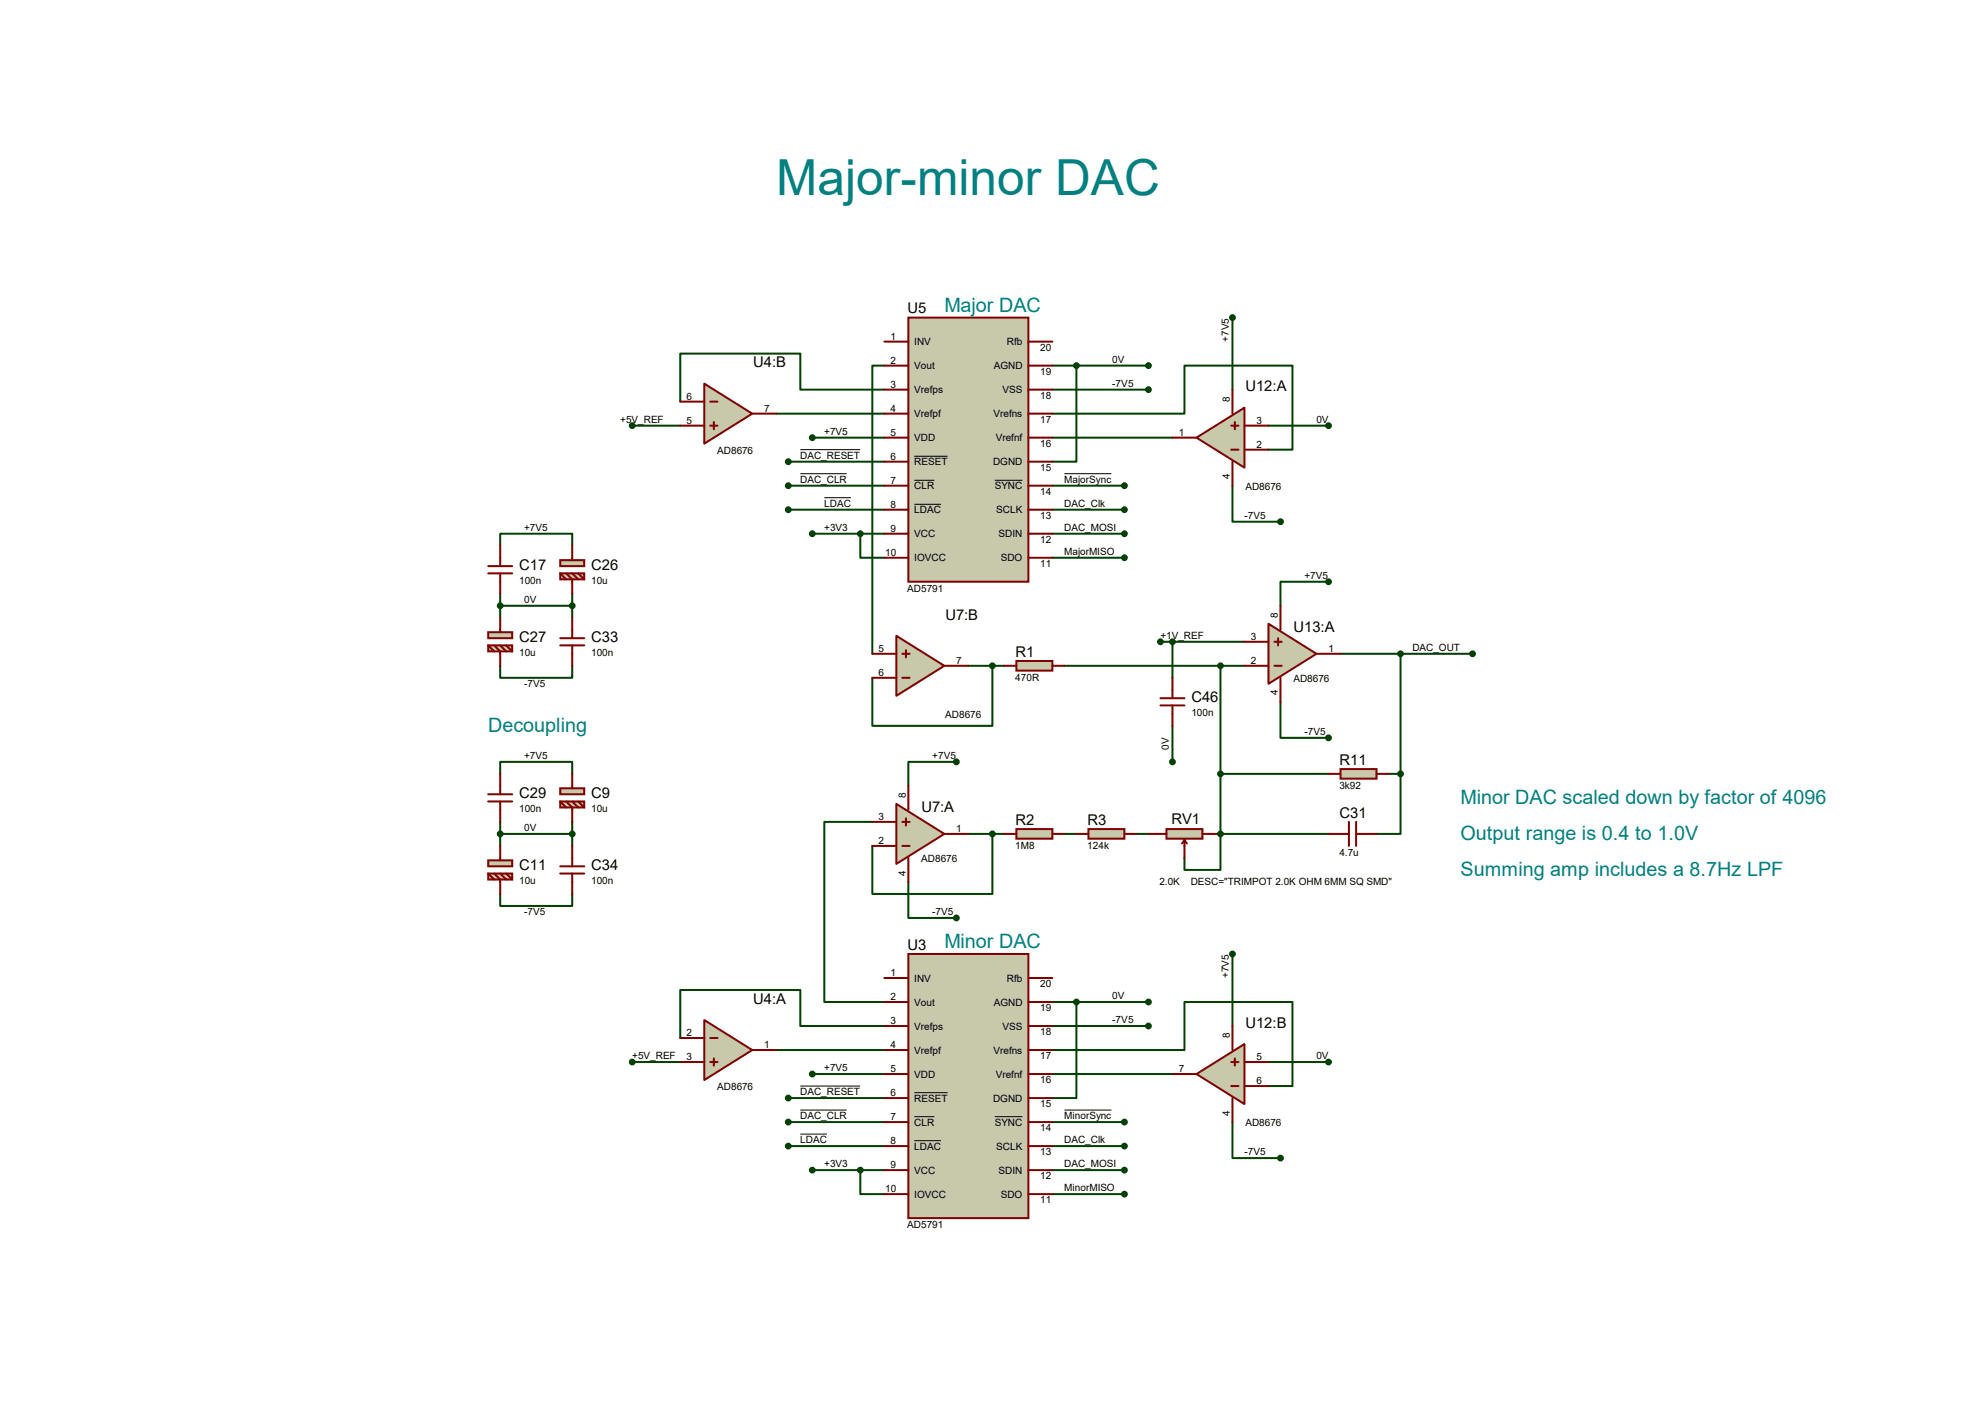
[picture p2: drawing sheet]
<svg xmlns="http://www.w3.org/2000/svg" width="420mm" height="297mm" viewBox="0 0 420 297" stroke-linecap="round" stroke-linejoin="round" font-family="sans-serif">
<g fill="none" stroke="#004000" stroke-width=".42">
<path d="M187.1 77.3h-2.5v61M222.7 77.3h20.3M227.8 77.3v20.4h-5.1M260.8 67.2v15.2M133.8 90h10.1M164.3 87.5h22.8M166.8 97.7h20.3M171.9 92.6h15.2M187.1 82.4h-17.8v-7.6h-25.4v10.2M222.7 87.5h27.9v-10.2h22.9v17.8h-5.1M222.7 92.6h25.4M222.7 82.4h20.3"/>
<path d="M268.4 90h12.7M166.8 102.7h20.3M166.8 107.8h20.3M171.9 112.9h15.2M182 112.9v5.1h5.1M222.7 112.9h15.2M222.7 102.7h15.2M222.7 107.8h15.2M222.7 118h15.2M260.8 102.7v7.7h10.1M105.8 128.1h15.3M245.5 135.8h17.8"/>
<path d="M281.1 123.1h-10.2v5M283.6 138.3h28M204.9 140.8h7.6M210 140.8v12.7h-25.4v-10.1M225.2 140.8h38.1M270.9 148.5v7.6h10.2M184.6 173.9h-10.2v38.1h12.7M202.4 161.2h-10.2v5M204.9 176.4h7.6M210 176.4v12.7h-25.4v-10.2M225.2 176.4h2.6M240.5 176.4h2.5"/>
<path d="M258.2 176.4v7.6h-7.6v-2.5M192.2 186.6v7.6h10.2M187.1 217h-17.8v-7.6h-25.4v10.2M222.7 217h20.3M222.7 212h20.3M227.8 212v20.3h-5.1M260.8 201.8v15.2M133.8 224.7h10.1M164.3 222.1h22.8M166.8 237.4h20.3M166.8 232.3h20.3M171.9 227.2h15.2"/>
<path d="M222.7 222.1h27.9v-10.1h22.9v17.7h-5.1M222.7 227.2h25.4M222.7 237.4h15.2M260.8 237.4v7.6h10.1M268.4 224.7h12.7M166.8 242.4h20.3M171.9 247.5h15.2M182 247.5v5.1h5.1M222.7 247.5h15.2M222.7 242.4h15.2M222.7 252.6h15.2"/>
</g>
<path d="M169.3 95.1h12.7M169.3 100.2h9.9M174.4 105.3h5.6M225.2 100.2h10M169.3 234.8h9.9M169.3 239.9h5.7M169.3 229.7h12.7M225.2 234.8h10" fill="none" stroke="#000" stroke-width=".21"/>
<circle cx="258.2" cy="176.4" r=".21" fill="#004000"/>
<g fill="none" stroke="#004000" stroke-width=".42">
<path d="M105.8 115.4v-2.5h15.3v2.5M105.8 125.6v5.1M121.1 125.6v5.1M248.1 135.8v7.6M296.3 138.3v25.4M105.8 140.8v2.6h15.3v-2.6M248.1 153.5v7.7M258.2 140.8v35.6h22.9M105.8 163.7v-2.5h15.3v2.5M105.8 173.9v5M105.8 176.4h15.3M121.1 173.9v5"/>
<path d="M258.2 163.7h22.9M293.8 163.7h2.5M296.3 163.7v12.7h-5M105.8 189.1v2.5h15.3v-2.5"/>
</g>
<path d="M192.2 201.8h25.4v55.9h-25.4z" fill="#c8c8aa" stroke="#800000" stroke-width=".42"/>
<g fill="none" stroke="#800000" stroke-width=".42">
<path d="M187.1 206.9h5.1M187.1 212h5.1M187.1 217h5.1M217.6 206.9h5.1M217.6 212h5.1M217.6 217h5.1M187.1 222.1h5.1M187.1 227.2h5.1M187.1 232.3h5.1M187.1 237.4h5.1M217.6 222.1h5.1M217.6 227.2h5.1"/>
<path d="M217.6 232.3h5.1M217.6 237.4h5.1M187.1 242.4h5.1M187.1 247.5h5.1M187.1 252.6h5.1M217.6 242.4h5.1M217.6 247.5h5.1M217.6 252.6h5.1"/>
</g>
<path d="M193.5 231.1h7M193.5 236.2h4.2M210.5 236.2h5.8M193.5 241.3h5.6" fill="none" stroke="#000" stroke-width=".21"/>
<path d="M149 215.8l10.2 6.3-10.2 6.4z" fill="#c8c8aa" stroke="#800000" stroke-width=".42"/>
<path d="M143.9 219.6h5.1M150.3 219.6h1.5M143.9 224.7h5.1M150.3 224.7h1.5M151 223.9v1.5M159.2 222.1h5.1" fill="none" stroke="#800000" stroke-width=".42"/>
<path d="M253.2 227.2l10.1-6.3v12.7z" fill="#c8c8aa" stroke="#800000" stroke-width=".42"/>
<path d="M260.8 217v5.1M248.1 227.2h5.1M260.5 229.7h1.5M260.5 224.7h1.5M260.8 232.3v5.1M261.3 223.9v1.5M263.3 229.7h5.1M263.3 224.7h5.1" fill="none" stroke="#800000" stroke-width=".42"/>
<path d="M189.7 170.1l10.1 6.3-10.1 6.4z" fill="#c8c8aa" stroke="#800000" stroke-width=".42"/>
<path d="M184.6 178.9h5.1M184.6 173.9h5.1M190.9 178.9h1.5M190.9 173.9h1.5M191.7 173.1v1.5M192.2 166.2v5.1M199.8 176.4h5.1M192.2 181.5v5.1" fill="none" stroke="#800000" stroke-width=".42"/>
<g fill="#004000" stroke="#004000" stroke-width=".42">
<circle cx="182" cy="247.5" r=".51"/>
<circle cx="210" cy="176.4" r=".51"/>
<circle cx="202.4" cy="161.2" r=".51"/>
<circle cx="171.9" cy="227.2" r=".51"/>
<circle cx="243" cy="217" r=".51"/>
<circle cx="243" cy="212" r=".51"/>
<circle cx="227.8" cy="212" r=".51"/>
<circle cx="237.9" cy="237.4" r=".51"/>
<circle cx="237.9" cy="242.4" r=".51"/>
<circle cx="237.9" cy="247.5" r=".51"/>
<circle cx="237.9" cy="252.6" r=".51"/>
<circle cx="171.9" cy="247.5" r=".51"/>
<circle cx="166.8" cy="242.4" r=".51"/>
<circle cx="166.8" cy="237.4" r=".51"/>
<circle cx="166.8" cy="232.3" r=".51"/>
<circle cx="260.8" cy="201.8" r=".51"/>
<circle cx="202.4" cy="194.2" r=".51"/>
<circle cx="270.9" cy="245" r=".51"/>
<circle cx="281.1" cy="224.7" r=".51"/>
</g>
<path d="M192.2 67.2h25.4v55.9h-25.4z" fill="#c8c8aa" stroke="#800000" stroke-width=".42"/>
<g fill="none" stroke="#800000" stroke-width=".42">
<path d="M187.1 72.3h5.1M187.1 77.3h5.1M217.6 72.3h5.1M217.6 77.3h5.1M187.1 82.4h5.1M187.1 87.5h5.1M187.1 92.6h5.1M187.1 97.7h5.1M217.6 82.4h5.1M217.6 87.5h5.1M217.6 92.6h5.1M217.6 97.7h5.1"/>
<path d="M187.1 102.7h5.1M187.1 107.8h5.1M187.1 112.9h5.1M187.1 118h5.1M217.6 102.7h5.1M217.6 107.8h5.1M217.6 112.9h5.1M217.6 118h5.1"/>
</g>
<path d="M193.5 96.5h7M193.5 101.6h4.2M193.5 106.7h5.6M210.5 101.6h5.8" fill="none" stroke="#000" stroke-width=".21"/>
<path d="M149 81.2l10.2 6.3-10.2 6.4z" fill="#c8c8aa" stroke="#800000" stroke-width=".42"/>
<path d="M143.9 85h5.1M143.9 90h5.1M150.3 85h1.5M150.3 90h1.5M151 89.3v1.5M159.2 87.5h5.1" fill="none" stroke="#800000" stroke-width=".42"/>
<path d="M253.2 92.6l10.1-6.4v12.7z" fill="#c8c8aa" stroke="#800000" stroke-width=".42"/>
<path d="M248.1 92.6h5.1M260.5 95.1h1.5M260.5 90h1.5M260.8 82.4v5.1M260.8 97.7v5M261.3 89.3v1.5M263.3 95.1h5.1M263.3 90h5.1" fill="none" stroke="#800000" stroke-width=".42"/>
<path d="M189.7 134.5l10.1 6.3-10.1 6.4z" fill="#c8c8aa" stroke="#800000" stroke-width=".42"/>
<path d="M184.6 138.3h5.1M190.9 138.3h1.5M191.7 137.5v1.6M184.6 143.4h5.1M190.9 143.4h1.5M199.8 140.8h5.1" fill="none" stroke="#800000" stroke-width=".42"/>
<g fill="#004000" stroke="#004000" stroke-width=".42">
<circle cx="182" cy="112.9" r=".51"/>
<circle cx="210" cy="140.8" r=".51"/>
<circle cx="171.9" cy="92.6" r=".51"/>
<circle cx="243" cy="82.4" r=".51"/>
<circle cx="243" cy="77.3" r=".51"/>
<circle cx="227.8" cy="77.3" r=".51"/>
<circle cx="237.9" cy="102.7" r=".51"/>
<circle cx="237.9" cy="107.8" r=".51"/>
<circle cx="237.9" cy="112.9" r=".51"/>
<circle cx="237.9" cy="118" r=".51"/>
<circle cx="171.9" cy="112.9" r=".51"/>
<circle cx="166.8" cy="107.8" r=".51"/>
<circle cx="166.8" cy="102.7" r=".51"/>
<circle cx="166.8" cy="97.7" r=".51"/>
<circle cx="133.8" cy="90" r=".51"/>
<circle cx="121.1" cy="128.1" r=".51"/>
<circle cx="105.8" cy="128.1" r=".51"/>
<circle cx="260.8" cy="67.2" r=".51"/>
<circle cx="270.9" cy="110.4" r=".51"/>
<circle cx="281.1" cy="90" r=".51"/>
</g>
<path d="M215.1 139.8h7.6v2.1h-7.6z" fill="#c8c8aa" stroke="#800000" stroke-width=".42"/>
<path d="M212.5 140.8h2.6M222.7 140.8h2.5" fill="none" stroke="#800000" stroke-width=".42"/>
<path d="M215.1 175.4h7.6v2h-7.6z" fill="#c8c8aa" stroke="#800000" stroke-width=".42"/>
<path d="M212.5 176.4h2.6M222.7 176.4h2.5" fill="none" stroke="#800000" stroke-width=".42"/>
<path d="M230.3 175.4h7.6v2h-7.6z" fill="#c8c8aa" stroke="#800000" stroke-width=".42"/>
<path d="M227.8 176.4h2.5M237.9 176.4h2.6" fill="none" stroke="#800000" stroke-width=".42"/>
<path d="M246.8 175.4h7.6v2h-7.6z" fill="#c8c8aa" stroke="#800000" stroke-width=".42"/>
<path d="M243 176.4h3.8M250.6 177.7l-.5 .7M250.6 177.7l.5 .7M250.6 177.7v3.8M254.4 176.4h3.8" fill="none" stroke="#800000" stroke-width=".42"/>
<path d="M268.4 132l10.2 6.3-10.2 6.4z" fill="#c8c8aa" stroke="#800000" stroke-width=".42"/>
<path d="M263.3 135.8h5.1M269.7 135.8h1.5M270.4 135v1.5M270.9 128.1v5.1M278.6 138.3h5M263.3 140.8h5.1M269.7 140.8h1.5M270.9 143.4v5.1" fill="none" stroke="#800000" stroke-width=".42"/>
<g fill="#004000" stroke="#004000" stroke-width=".42">
<circle cx="281.1" cy="123.1" r=".51"/>
<circle cx="281.1" cy="156.1" r=".51"/>
<circle cx="258.2" cy="140.8" r=".51"/>
<circle cx="245.5" cy="135.8" r=".51"/>
<circle cx="311.6" cy="138.3" r=".51"/>
</g>
<path d="M283.6 162.7h7.7v2h-7.7z" fill="#c8c8aa" stroke="#800000" stroke-width=".42"/>
<path d="M281.1 163.7h2.5M291.3 163.7h2.5" fill="none" stroke="#800000" stroke-width=".42"/>
<g fill="#004000" stroke="#004000" stroke-width=".42">
<circle cx="296.3" cy="138.3" r=".51"/>
<circle cx="248.1" cy="135.8" r=".51"/>
<circle cx="133.8" cy="224.7" r=".51"/>
<circle cx="258.2" cy="176.4" r=".51"/>
<circle cx="258.2" cy="163.7" r=".51"/>
<circle cx="296.3" cy="163.7" r=".51"/>
</g>
<g fill="#c8c8aa" stroke="#800000" stroke-width=".42">
<path d="M118.5 118.5h5.1v1.3h-5.1z"/>
<path d="M118.5 121.3h5.1v1.3h-5.1z"/>
</g>
<path d="M121.1 115.4v3.1M118.5 121.3l1.3 1.3M119.8 121.3l1.3 1.3v3M121.1 121.3l1.2 1.3M122.3 121.3l1.3 1.3" fill="none" stroke="#800000" stroke-width=".42"/>
<g fill="#c8c8aa" stroke="#800000" stroke-width=".42">
<path d="M103.3 133.7h5.1v1.3h-5.1z"/>
<path d="M103.3 136.5h5.1v1.3h-5.1z"/>
</g>
<g fill="none" stroke="#800000" stroke-width=".42">
<path d="M103.3 119.8h5.1M105.8 115.4v4.4M103.3 136.5l1.3 1.3M103.3 121.3h5.1M104.6 136.5l1.2 1.3v3M105.8 121.3v4.3M105.8 130.7v3M105.8 136.5l1.3 1.3M107.1 136.5l1.3 1.3M118.5 136.5h5.1M118.5 135h5.1M121.1 130.7v4.3"/>
<path d="M121.1 136.5v4.3"/>
</g>
<g fill="#004000" stroke="#004000" stroke-width=".42">
<circle cx="121.1" cy="176.4" r=".51"/>
<circle cx="105.8" cy="176.4" r=".51"/>
</g>
<g fill="#c8c8aa" stroke="#800000" stroke-width=".42">
<path d="M118.5 166.8h5.1v1.2h-5.1z"/>
<path d="M118.5 169.5h5.1v1.3h-5.1z"/>
</g>
<path d="M118.5 169.5l1.3 1.3M119.8 169.5l1.3 1.3v3.1M121.1 163.7v3.1M121.1 169.5l1.2 1.3M122.3 169.5l1.3 1.3" fill="none" stroke="#800000" stroke-width=".42"/>
<g fill="#c8c8aa" stroke="#800000" stroke-width=".42">
<path d="M103.3 182h5.1v1.3h-5.1z"/>
<path d="M103.3 184.8h5.1v1.3h-5.1z"/>
</g>
<g fill="none" stroke="#800000" stroke-width=".42">
<path d="M245.5 149.2h5.1M245.5 147.7h5.1M248.1 143.4v4.3M248.1 149.2v4.3M103.3 169.5h5.1M103.3 168h5.1M105.8 163.7v4.3M105.8 169.5v4.4M105.8 178.9v3.1M121.1 178.9v4.4M281.1 176.4h4.3M285.4 173.9v5"/>
<path d="M286.9 173.9v5M286.9 176.4h4.4M103.3 184.8l1.3 1.3M104.6 184.8l1.2 1.3v3M105.8 184.8l1.3 1.3M107.1 184.8l1.3 1.3M118.5 184.8h5.1M118.5 183.3h5.1M121.1 184.8v4.3"/>
</g>
<circle cx="248.1" cy="161.2" r=".51" fill="#004000" stroke="#004000" stroke-width=".42"/>
<text font-size="10.5" fill="#008080" x="164.3" y="41.1">Major-minor DAC</text>
<g font-size="4.2" fill="#008080">
<text x="199.8" y="65.9">Major DAC</text>
<text x="103.3" y="154.8">Decoupling</text>
<text x="309" y="170.1">Minor DAC scaled down by factor of 4096</text>
<text x="309" y="177.7">Output range is 0.4 to 1.0V</text>
<text x="309" y="185.3">Summing amp includes a 8.7Hz LPF</text>
<text x="199.8" y="200.5">Minor DAC</text>
</g>
<g font-size="3.1">
<text x="192" y="66.3">U5</text>
<text x="159.4" y="77.7">U4:B</text>
<text x="263.5" y="82.8">U12:A</text>
<text x="109.9" y="120.6">C17</text>
<text x="125.1" y="120.6">C26</text>
<text x="200" y="131.1">U7:B</text>
<text x="109.9" y="135.8">C27</text>
<text x="125.1" y="135.8">C33</text>
<text x="273.7" y="133.6">U13:A</text>
<text x="214.8" y="138.9">R1</text>
<text x="252.1" y="148.5">C46</text>
<text x="283.4" y="161.8">R11</text>
<text x="109.9" y="168.9">C29</text>
<text x="125.1" y="168.9">C9</text>
<text x="195" y="171.7">U7:A</text>
<text x="283.4" y="173">C31</text>
<text x="214.8" y="174.5">R2</text>
<text x="230.1" y="174.5">R3</text>
<text x="247.9" y="174.2">RV1</text>
<text x="109.9" y="184.1">C11</text>
<text x="125.1" y="184.1">C34</text>
<text x="192" y="200.9">U3</text>
<text x="159.4" y="212.3">U4:A</text>
<text x="263.5" y="217.4">U12:B</text>
</g>
<g font-size="2.1">
<text x="188.5" y="71.9">1</text>
<text x="188.5" y="77">2</text>
<text x="193.4" y="73">INV</text>
<text x="213" y="73">Rfb</text>
<text x="220.1" y="74.2">20</text>
<text x="235.4" y="76.8">0V</text>
<text x="260" y="72.3" transform="rotate(-90 260 72.3)">+7V5</text>
<text x="188.5" y="82">3</text>
<text x="193.4" y="78.1">Vout</text>
<text x="193.4" y="83.2">Vrefps</text>
<text x="210.3" y="78.1">AGND</text>
<text x="212.1" y="83.2">VSS</text>
<text x="220.1" y="79.3">19</text>
<text x="235.4" y="81.8">-7V5</text>
<text x="131.2" y="89.5">+5V_REF</text>
<text x="145.3" y="89.7">5</text>
<text x="145.3" y="84.6">6</text>
<text x="161.7" y="87.1">7</text>
<text x="188.5" y="87.1">4</text>
<text x="193.4" y="88.3">Vrefpf</text>
<text x="210.2" y="88.3">Vrefns</text>
<text x="220.1" y="89.5">17</text>
<text x="220.1" y="84.4">18</text>
<text x="260.2" y="85" transform="rotate(-90 260.2 85)">8</text>
<text x="265.8" y="89.7">3</text>
<text x="278.5" y="89.5">0V</text>
<text x="174.4" y="92">+7V5</text>
<text x="188.5" y="92.2">5</text>
<text x="193.4" y="93.3">VDD</text>
<text x="210.7" y="93.3">Vrefnf</text>
<text x="220.1" y="94.5">16</text>
<text x="249.4" y="92.2">1</text>
<text x="265.8" y="94.7">2</text>
<text x="151.8" y="96">AD8676</text>
<text x="169.3" y="97.1">DAC_RESET</text>
<text x="188.5" y="97.3">6</text>
<text x="193.4" y="98.4">RESET</text>
<text x="210.1" y="98.4">DGND</text>
<text x="220.1" y="99.6">15</text>
<text x="260.2" y="101.4" transform="rotate(-90 260.2 101.4)">4</text>
<text x="169.3" y="102.2">DAC_CLR</text>
<text x="174.4" y="107.2">LDAC</text>
<text x="188.5" y="102.4">7</text>
<text x="188.5" y="107.4">8</text>
<text x="193.4" y="103.5">CLR</text>
<text x="210.5" y="103.5">SYNC</text>
<text x="220.1" y="104.7">14</text>
<text x="225.2" y="102.2">MajorSync</text>
<text x="225.2" y="107.2">DAC_Clk</text>
<text x="263.5" y="103.6">AD8676</text>
<text x="110.9" y="112.3">+7V5</text>
<text x="174.4" y="112.3">+3V3</text>
<text x="188.5" y="112.5">9</text>
<text x="193.4" y="108.6">LDAC</text>
<text x="193.4" y="113.7">VCC</text>
<text x="210.8" y="108.6">SCLK</text>
<text x="211.3" y="113.7">SDIN</text>
<text x="220.1" y="109.8">13</text>
<text x="225.2" y="112.3">DAC_MOSI</text>
<text x="263.3" y="109.8">-7V5</text>
<text x="187.3" y="117.6">10</text>
<text x="193.4" y="118.7">IOVCC</text>
<text x="211.7" y="118.7">SDO</text>
<text x="220.1" y="119.9">11</text>
<text x="220.1" y="114.9">12</text>
<text x="225.2" y="117.4">MajorMISO</text>
<text x="109.8" y="123.5">100n</text>
<text x="125.1" y="123.5">10u</text>
<text x="192" y="125.2">AD5791</text>
<text x="276" y="122.5">+7V5</text>
<text x="110.9" y="127.6">0V</text>
<text x="270.4" y="130.7" transform="rotate(-90 270.4 130.7)">8</text>
<text x="185.9" y="137.9">5</text>
<text x="245.5" y="135.2">+1V_REF</text>
<text x="264.6" y="135.4">3</text>
<text x="281.1" y="137.9">1</text>
<text x="298.9" y="137.7">DAC_OUT</text>
<text x="109.8" y="138.8">10u</text>
<text x="125.1" y="138.8">100n</text>
<text x="185.9" y="143">6</text>
<text x="202.3" y="140.5">7</text>
<text x="264.6" y="140.5">2</text>
<text x="110.9" y="145.3">-7V5</text>
<text x="214.8" y="144">470R</text>
<text x="270.4" y="147.1" transform="rotate(-90 270.4 147.1)">4</text>
<text x="273.7" y="144.3">AD8676</text>
<text x="200" y="151.9">AD8676</text>
<text x="252.1" y="151.5">100n</text>
<text x="276" y="155.5">-7V5</text>
<text x="110.9" y="160.6">+7V5</text>
<text x="197.3" y="160.6">+7V5</text>
<text x="247.3" y="158.6" transform="rotate(-90 247.3 158.6)">0V</text>
<text x="283.4" y="166.9">3k92</text>
<text x="109.8" y="171.8">100n</text>
<text x="125.1" y="171.8">10u</text>
<text x="185.9" y="173.5">3</text>
<text x="191.7" y="168.8" transform="rotate(-90 191.7 168.8)">8</text>
<text x="110.9" y="175.8">0V</text>
<text x="185.9" y="178.6">2</text>
<text x="202.3" y="176">1</text>
<text x="214.8" y="179.6">1M8</text>
<text x="230.1" y="179.6">124k</text>
<text x="191.7" y="185.2" transform="rotate(-90 191.7 185.2)">4</text>
<text x="194.9" y="182.4">AD8676</text>
<text x="283.4" y="181.1">4.7u</text>
<text x="109.8" y="187">10u</text>
<text x="125.1" y="187">100n</text>
<text x="245.3" y="187.3">2.0K</text>
<text x="251.9" y="187.3">DESC=&quot;TRIMPOT 2.0K OHM 6MM SQ SMD&quot;</text>
<text x="110.9" y="193.6">-7V5</text>
<text x="197.3" y="193.6">-7V5</text>
<text x="188.5" y="206.5">1</text>
<text x="193.4" y="207.6">INV</text>
<text x="213" y="207.6">Rfb</text>
<text x="220.1" y="208.8">20</text>
<text x="260" y="206.9" transform="rotate(-90 260 206.9)">+7V5</text>
<text x="188.5" y="211.6">2</text>
<text x="193.4" y="212.7">Vout</text>
<text x="210.3" y="212.7">AGND</text>
<text x="220.1" y="213.9">19</text>
<text x="235.4" y="211.4">0V</text>
<text x="145.3" y="219.2">2</text>
<text x="161.7" y="221.7">1</text>
<text x="188.5" y="216.7">3</text>
<text x="188.5" y="221.7">4</text>
<text x="193.4" y="217.8">Vrefps</text>
<text x="212.1" y="217.8">VSS</text>
<text x="220.1" y="219">18</text>
<text x="235.4" y="216.5">-7V5</text>
<text x="260.2" y="219.6" transform="rotate(-90 260.2 219.6)">8</text>
<text x="133.8" y="224.1">+5V_REF</text>
<text x="145.3" y="224.3">3</text>
<text x="174.4" y="226.6">+7V5</text>
<text x="188.5" y="226.8">5</text>
<text x="193.4" y="222.9">Vrefpf</text>
<text x="193.4" y="228">VDD</text>
<text x="210.2" y="222.9">Vrefns</text>
<text x="210.7" y="228">Vrefnf</text>
<text x="220.1" y="224.1">17</text>
<text x="249.4" y="226.8">7</text>
<text x="265.8" y="224.3">5</text>
<text x="278.5" y="224.1">0V</text>
<text x="151.8" y="230.6">AD8676</text>
<text x="169.3" y="231.7">DAC_RESET</text>
<text x="188.5" y="231.9">6</text>
<text x="193.4" y="233">RESET</text>
<text x="210.1" y="233">DGND</text>
<text x="220.1" y="229.2">16</text>
<text x="265.8" y="229.4">6</text>
<text x="169.3" y="236.8">DAC_CLR</text>
<text x="188.5" y="237">7</text>
<text x="193.4" y="238.1">CLR</text>
<text x="210.5" y="238.1">SYNC</text>
<text x="220.1" y="239.3">14</text>
<text x="220.1" y="234.2">15</text>
<text x="225.2" y="236.8">MinorSync</text>
<text x="260.2" y="236" transform="rotate(-90 260.2 236)">4</text>
<text x="263.5" y="238.3">AD8676</text>
<text x="169.3" y="241.9">LDAC</text>
<text x="188.5" y="242.1">8</text>
<text x="193.4" y="243.2">LDAC</text>
<text x="210.8" y="243.2">SCLK</text>
<text x="220.1" y="244.4">13</text>
<text x="225.2" y="241.9">DAC_Clk</text>
<text x="263.3" y="244.4">-7V5</text>
<text x="174.4" y="246.9">+3V3</text>
<text x="188.5" y="247.1">9</text>
<text x="193.4" y="248.3">VCC</text>
<text x="211.3" y="248.3">SDIN</text>
<text x="220.1" y="249.5">12</text>
<text x="225.2" y="246.9">DAC_MOSI</text>
<text x="187.3" y="252.2">10</text>
<text x="193.4" y="253.4">IOVCC</text>
<text x="211.7" y="253.4">SDO</text>
<text x="220.1" y="254.6">11</text>
<text x="225.2" y="252">MinorMISO</text>
<text x="192" y="259.8">AD5791</text>
</g>
</svg>
